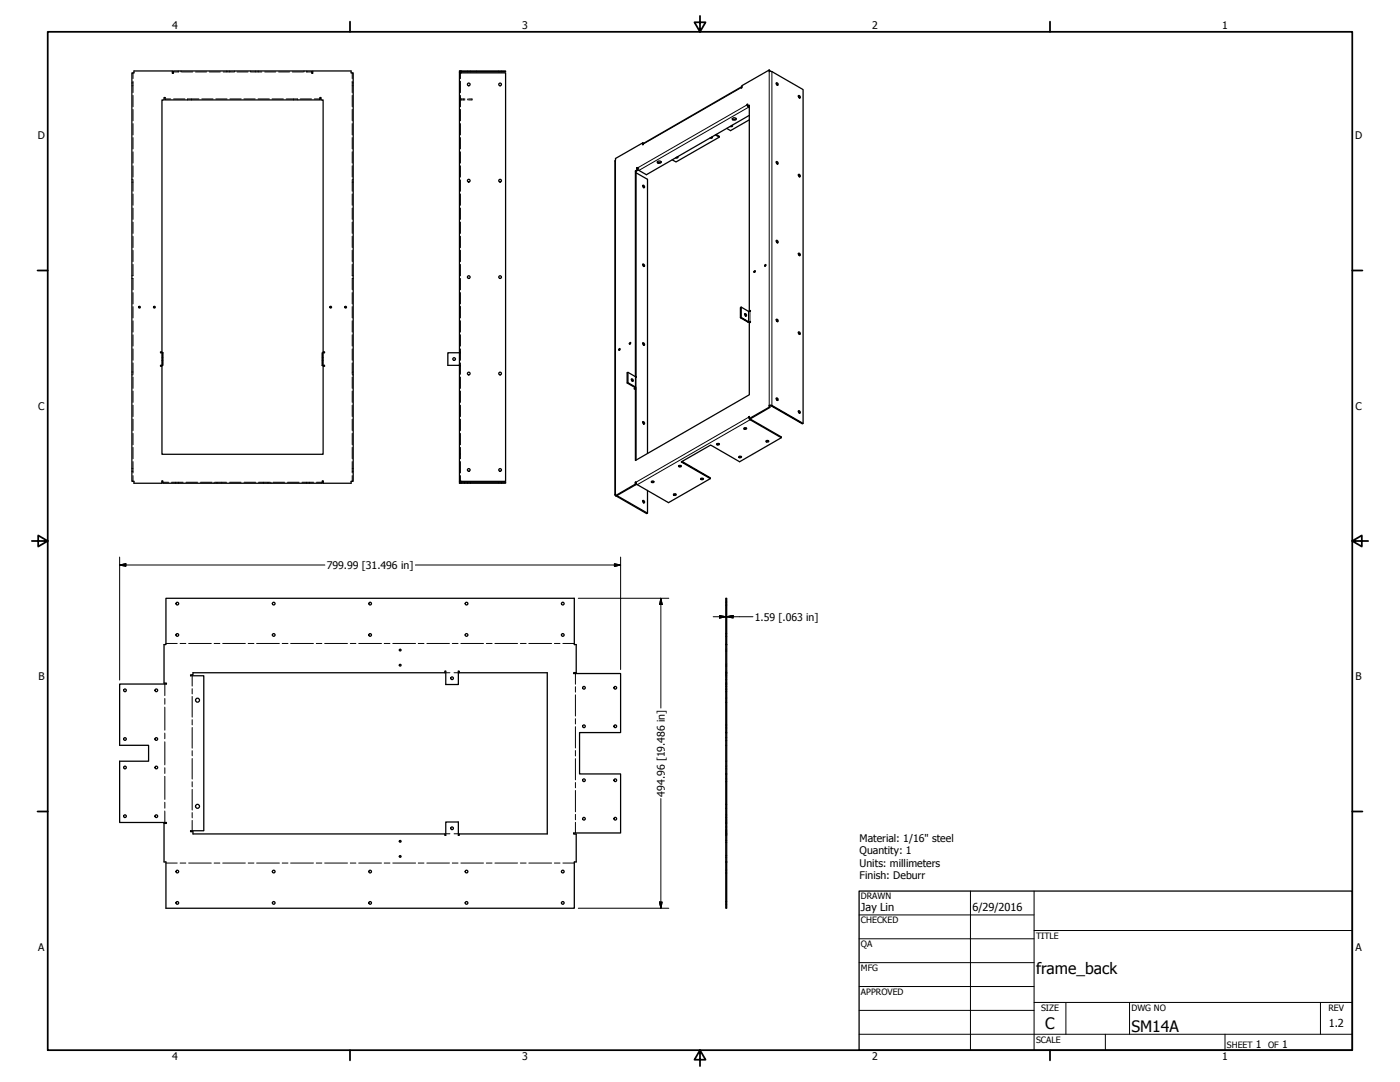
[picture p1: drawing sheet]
<svg xmlns="http://www.w3.org/2000/svg" width="559mm" height="432mm" viewBox="0 0 559 432" stroke-linecap="round" stroke-linejoin="round" font-family="sans-serif">
<!-- layer: Visible (ANSI) -->
<g fill="none" stroke="#000" stroke-width=".51">
<path d="M52.6 29.1h.9v-.8h15.3v1h.4v-1h55.3v1h.3v-1h15.3v.8h.9v163h-.9v.7h-11.1v-.9h-.3v.9h-63.7v-.9h-.4v.9h-11.1v-.7h-.9zM183.4 29.1h18.4v163h-18.4zM183.4 29.1v-.8h.4v.8M184.1 28.3h17.7v.4h-17.7M184.2 28.7l-.4 .4M184.2 28.3l-.4 .1M307 27.9l-10.8 6.3v.8h-.4M307 27.9v.7M307 27.9l.3 .6M308.1 28.6l12.4 7.2v133.2M309.8 33.2l.5 .8M309.9 33a.49 .49 0 0 1 .7 .4 .49 .49 0 0 1-.4 .6l-.4-.5z"/>
<path d="M318.6 38.3l.6 .8M318.7 38.2a.56 .56 0 0 1 .6 .2 .56 .56 0 0 1-.1 .7l-.6-.6zM256.5 57l-10.8 6.2v.7M284.2 54.6l.2 .4-.4 .2-.6-.1M284.3 54.7l-.5 .2M285.9 53.7l1.2 .7v.3l-1.5-.9M287.1 54.7l-17.3 9.9-1.5-.8M292.2 50v.5h-.8M292.3 47.3l.6 .3 .9-.3M292.4 50l-.6 .2M292.4 47.2a.76 .76 0 0 1 .9-.2 .76 .76 0 0 1 .5 .8 .91 .91 0 0 1-1.5-.4zM298.4 42.3l.7-.3v82.1l.4-.2-.2 .4"/>
<path d="M298.8 42.8l.3 .2M299.1 46l-41.1 23.7-3-1.7M299.1 42.3l-.3 .2 .3 .2M299.1 47.8l-7.5 4.3-1.5-.9M253.6 68.2l.3 .1M253.9 69l4.5 2.6v109.4M254.2 67.8l-.6 .4v82.1l-3-1.7-.3 .2v4l3 1.8M254.5 68l-.6 .3v82.2M256.5 74l.4 .3 .1 .6M256.5 74a.48 .48 0 0 1 .7 .2 .48 .48 0 0 1-.3 .7zM262.4 64.5l.6 .3 .9-.3M262.4 64.5a.85 .85 0 0 1 1.5 .3 .77 .77 0 0 1-.9 .4 .77 .77 0 0 1-.6-.7z"/>
<path d="M270.4 62.5v.5h-.8M270.6 62.6l-.5 .1M309.8 64.6l.5 .9M309.9 64.5a.58 .58 0 0 1 .6 .3 .58 .58 0 0 1-.1 .7l-.5-.4zM318.6 69.7l.6 .8M318.7 69.7a.48 .48 0 0 1 .7 .2 .48 .48 0 0 1-.4 .6zM309.8 96.1l.5 .8M309.9 95.9a.58 .58 0 0 1 .6 .3 .58 .58 0 0 1-.1 .7l-.5-.4zM256.5 105.5l.4 .2 .1 .7M256.5 105.4a.48 .48 0 0 1 .7 .3 .48 .48 0 0 1-.3 .6zM301.1 108.2l.3-.1-.3 .6zM301.5 108.2l-.3 .4"/>
<path d="M305.3 105.7h.4l-.3 .5-.2-.2zM305.7 105.8l-.3 .4M318.6 101.2l.6 .8M318.7 101.1a.48 .48 0 0 1 .7 .3 .48 .48 0 0 1-.4 .6zM247.1 139.3l.4-.1-.3 .6-.2-.2zM247.5 139.3l-.2 .5M251.5 136.7l.2 .2-.4 .5zM251.7 136.8l-.2 .5M256.5 137l.5 .8M256.5 136.8a.56 .56 0 0 1 .7 .3 .56 .56 0 0 1-.2 .7l-.4-.4zM295.8 122.6l-.3 .1v4.1M297.2 125.3l.5 .9"/>
<path d="M297.2 125.2a.48 .48 0 0 1 .7 .3 .48 .48 0 0 1-.3 .6zM298.8 128.4l-3-1.7-.3 .1 3 1.7M298.8 124.3l-3-1.7v4.1M299.1 128.8v28.7l-45.5 26.3v-28.7M309.8 127.5l.5 .8M309.9 127.4a.56 .56 0 0 1 .6 .3 .56 .56 0 0 1-.1 .7l-.5-.4zM318.6 132.6l.6 .9M318.7 132.5a.48 .48 0 0 1 .7 .3 .48 .48 0 0 1-.4 .6zM64.6 140.8h-.5v-.4h.5v-100.5h.9v-1h.4v1h61.8v-1h.4v1h.9v100.5h.5v.4h-.5M64.6 145.8h-.5v.4h.5v35.1h64.4v-35.1h.5v-.4h-.5M64.6 140.8h.4v5h-.4zM128.6 140.8h.4v5h-.4z"/>
<path d="M183.4 140.8h-4.6v5h4.6M250.3 152.8l.3-.1 3 1.7M250.6 148.6v4.1M252 151.3a.48 .48 0 0 1 .7 .2 .48 .48 0 0 1-.3 .6zM252 151.3l.5 .8M253.9 155.2v28.4M309.8 158.9l.5 .9M309.9 158.9a.56 .56 0 0 1 .6 .3 .56 .56 0 0 1-.1 .6l-.5-.4zM256.5 168.4l.5 .8M256.5 168.3a.48 .48 0 0 1 .7 .3 .48 .48 0 0 1-.3 .6zM286.1 177.1h1a.51 .51 0 0 1-.5 .5 .51 .51 0 0 1-.5-.5zM286.1 177.1h1"/>
<path d="M297 170.9h.9M297 170.9l.9-.1a.48 .48 0 0 1-.4 .5 .48 .48 0 0 1-.5-.4zM305.8 176h1M305.9 175.8l.9 .2a.48 .48 0 0 1-.5 .4 .48 .48 0 0 1-.5-.4zM307 161.8l.3 .8-.3-.1zM307 162.5l-7.9 4.5M307.3 162.6l-7.9 4.6 12.4 7.2v.3l-12.4-7.2M308.1 161.8l12.4 7.2-.2 .2-12.5-7.2M311.8 174.7l-16.6 9.6-11.5-6.7-11.8 6.7 11.6 6.7v-.3l-11.3-6.6M318.6 164.1l.6 .8M318.7 164a.48 .48 0 0 1 .7 .2 .48 .48 0 0 1-.4 .6zM183.4 192.1v.7h.4v-.7l.4 .4"/>
<path d="M183.8 192.7l.4 .1M184.1 192.5h17.7v.3h-17.7M245.7 197.1v.7M245.7 197.8l.2 .1M245.9 197.9l12.2 7.1 .3-.2M253.8 192.5h-.2v.7l-7.9 4.6M253.8 193.4l-7.9 4.5M256.5 199.8l.5 .9M256.5 199.8a.48 .48 0 0 1 .7 .2 .48 .48 0 0 1-.3 .7zM258.4 195.7v9.1l-12.1-7M260 192.2h1M260 192.2h1a.48 .48 0 0 1-.5 .4 .48 .48 0 0 1-.5-.4z"/>
<path d="M268.9 197.2h.9M269 197.1l.8 .1a.48 .48 0 0 1-.5 .5 .48 .48 0 0 1-.4-.5zM270.9 185.9h.9M270.9 185.9h.9a.48 .48 0 0 1-.4 .5 .48 .48 0 0 1-.5-.5zM279.7 190.9h1M279.7 190.9a.52 .52 0 0 1 .6-.2 .52 .52 0 0 1 .4 .6l-.7 .2zM283.5 191l-16.7 9.6-12.4-7.2M295 182.2h.9M295 182.2h.9a.48 .48 0 0 1-.4 .5 .48 .48 0 0 1-.5-.5zM66.2 238.8h163v18.4h.8v11.2h-1v.4h18.7v23.6h-16.4v16.5h16.4v23.5h-18.7v.5h1v11.1h-.8v18.5h-163v-18.5h-.7v-15.4h.9v-.4h-18.6v-24.4h11.5v-6.4h-11.5v-24.4h18.6v-.4h-.9v-15.4h.7zM289.7 257.2v-18.4h.4v18.4M289.7 257.2h.4"/>
<path d="M289.7 257.2v11.2M290.1 257.2v11.2M76.1 269.3h.9v-.8h100.5v-.7h.4v5.4h5v-5.4h.4v.7h35.1v64.3h-35.1v.6h-.4v-5.4h-5v5.4h-.4v-.6h-100.5v-.9h-.9v-.4h5.2v-61.8h-5.2zM289.7 268.8v-.4h.4v.4M289.7 292.4h.4v16.5h-.4M289.7 292.4v-23.6h.4v23.6M289.7 292.4v16.5M289.7 308.9v23.5h.4v-23.5M289.7 332.4v.5h.4v-.5M289.7 332.9v11.1M290.1 332.9v11.1M289.7 344v18.5h.4v-18.5"/>
<path d="M289.7 344h.4"/>
<circle cx="187.1" cy="33.7" r=".54"/>
<circle cx="199.6" cy="33.7" r=".54"/>
<circle cx="187.1" cy="72.1" r=".54"/>
<circle cx="199.6" cy="72.1" r=".54"/>
<circle cx="187.1" cy="110.6" r=".54"/>
<circle cx="199.6" cy="110.6" r=".54"/>
<circle cx="55.7" cy="122.6" r=".35"/>
<circle cx="61.6" cy="122.6" r=".35"/>
<circle cx="132" cy="122.6" r=".35"/>
<circle cx="138" cy="122.6" r=".35"/>
<circle cx="181.3" cy="143.3" r=".54"/>
<circle cx="187.1" cy="149.1" r=".54"/>
<circle cx="199.6" cy="149.1" r=".54"/>
<circle cx="187.1" cy="187.5" r=".54"/>
<circle cx="199.6" cy="187.5" r=".54"/>
<circle cx="70.8" cy="240.9" r=".54"/>
<circle cx="70.8" cy="253.4" r=".54"/>
<circle cx="109.3" cy="253.4" r=".54"/>
<circle cx="109.3" cy="240.9" r=".54"/>
<circle cx="147.7" cy="240.9" r=".54"/>
<circle cx="147.7" cy="253.4" r=".54"/>
<circle cx="159.7" cy="259.4" r=".35"/>
<circle cx="186.2" cy="240.9" r=".54"/>
<circle cx="186.2" cy="253.4" r=".54"/>
<circle cx="224.6" cy="240.9" r=".54"/>
<circle cx="224.6" cy="253.4" r=".54"/>
<circle cx="49.9" cy="275.5" r=".54"/>
<circle cx="62.4" cy="275.5" r=".54"/>
<circle cx="78.8" cy="279.4" r=".79"/>
<circle cx="159.7" cy="265.5" r=".35"/>
<circle cx="180.4" cy="270.7" r=".54"/>
<circle cx="233.1" cy="274.5" r=".54"/>
<circle cx="245.6" cy="274.5" r=".54"/>
<circle cx="49.9" cy="294.9" r=".54"/>
<circle cx="62.4" cy="294.9" r=".54"/>
<circle cx="233.1" cy="289.8" r=".54"/>
<circle cx="245.6" cy="289.8" r=".54"/>
<circle cx="49.9" cy="306.3" r=".54"/>
<circle cx="62.4" cy="306.3" r=".54"/>
<circle cx="233.1" cy="311.4" r=".54"/>
<circle cx="245.6" cy="311.4" r=".54"/>
<circle cx="49.9" cy="325.7" r=".54"/>
<circle cx="62.4" cy="325.7" r=".54"/>
<circle cx="78.8" cy="321.8" r=".79"/>
<circle cx="159.7" cy="335.8" r=".35"/>
<circle cx="180.4" cy="330.5" r=".54"/>
<circle cx="233.1" cy="326.7" r=".54"/>
<circle cx="245.6" cy="326.7" r=".54"/>
<circle cx="70.8" cy="347.8" r=".54"/>
<circle cx="109.3" cy="347.8" r=".54"/>
<circle cx="147.7" cy="347.8" r=".54"/>
<circle cx="159.7" cy="341.8" r=".35"/>
<circle cx="186.2" cy="347.8" r=".54"/>
<circle cx="224.6" cy="347.8" r=".54"/>
<circle cx="70.8" cy="360.3" r=".54"/>
<circle cx="109.3" cy="360.3" r=".54"/>
<circle cx="147.7" cy="360.3" r=".54"/>
<circle cx="186.2" cy="360.3" r=".54"/>
<circle cx="224.6" cy="360.3" r=".54"/>
</g>
<!-- layer: Hidden (ANSI) -->
<g fill="none" stroke="#000" stroke-width=".4">
<path d="M52.6 34.2h.2M52.6 33.1h.2M53 34.2h.1M53 33.1h.1M53.1 29.1v2.3M53.1 32.4v4.6M53.1 38.1v4.5M65.9 39.5h2.2M69.2 28.7h2.2M69.3 39.5h4.5M71.1 28.3v.1M71.1 28.6v.1"/>
<path d="M72.3 28.3v.1M72.3 28.6v.1M72.5 28.7h4.4M74.9 39.8v.1M76.5 39.5v.1M76.5 39.8v.1M78 28.7h4.4M79.4 39.5l-4.5 .1M80.5 39.5h4.5M83.6 28.7h4.3M86.1 39.5h4.5M89.1 28.7h4.4"/>
<path d="M90.6 28.3v.1M90.6 28.6v.1M91.7 28.3v.1M91.7 28.6v.1M91.8 39.5h4.5M93.7 28.3v.1M93.7 28.6v.1M94.6 28.7h4.4M97.3 39.5h4.6M100 28.3v.1M100 28.6v.1M100.1 28.7h4.4"/>
<path d="M101.9 28.3v.1M101.9 28.6v.1M103 39.5h4.5M103.1 28.3v.1M103.1 28.6v.1M105.7 28.7h4.3M108.6 39.5h4.5M111.2 28.7h4.4M114.2 39.5h4.5M116.7 28.7h4.4M117.2 39.5v.1M117.2 39.8v.1"/>
<path d="M118.8 39.5v.1M118.8 39.8v.1M119.8 39.5h4.5M121.3 28.3v.1M121.3 28.6v.1M122.2 28.7h2.3M122.5 28.3v.1M122.5 28.6v.1M125.5 39.5h2.2M140.6 29.1v2.3M140.6 32.4v4.6M140.6 38.1v4.5"/>
<path d="M140.6 34.2h.1M140.6 33.1h.1M140.8 34.2h.2M140.8 33.1h.2M183.4 39.1l.1 .4M183.4 38.9h.1M183.4 39.9h.1M183.4 29.3h.1M183.5 28.8l-.1 .3M183.6 38.9h.2M183.6 39.9h.2M183.6 29.3h.2"/>
<path d="M183.8 39.8l1.7 .1M183.8 39.1v.2M183.8 28.4l-.2 .2M183.8 29.1v2.3M183.8 32.4v4.6M183.8 38.1v4.5M184 39.4l1.5 .1M185 39.5v.1M185 39.8v.1M186.6 28.3v.1M186.6 28.6v.1M186.7 39.5v.1"/>
<path d="M186.7 39.8v.1M187 39.5l1.4 .1M187.7 28.3v.1M187.7 28.6v.1M188.4 39.8l-1.4 .1M190.2 28.3v.1M190.2 28.6v.1M199.1 28.3v.1M199.1 28.6v.1M200.2 28.3v.1M200.2 28.6v.1M53.1 43.7v4.5"/>
<path d="M53.1 49.3v4.5M53.1 54.9v4.5M140.6 43.7v4.5M140.6 49.3v4.5M140.6 54.9v4.5M183.8 43.7v4.5M183.8 49.3v4.5M183.8 54.9v4.5M52.6 72.7h.2M52.6 71.6h.2M53 72.7h.1M53 71.6h.1"/>
<path d="M53.1 60.6v4.5M53.1 66.2v4.5M53.1 71.8v4.5M53.1 77.4v4.5M140.6 60.6v4.5M140.6 66.2v4.5M140.6 71.8v4.5M140.6 77.4v4.5M140.6 72.7h.1M140.6 71.6h.1M140.8 72.7h.2M140.8 71.6h.2"/>
<path d="M183.8 60.6v4.5M183.8 66.2v4.5M183.8 71.8v4.5M183.8 77.4v4.5M53.1 83.1v4.5M53.1 88.6v4.6M53.1 94.3v4.5M53.1 99.9v4.5M140.6 83.1v4.5M140.6 88.6v4.6M140.6 94.3v4.5M140.6 99.9v4.5"/>
<path d="M183.8 83.1v4.5M183.8 88.6v4.6M183.8 94.3v4.5M183.8 99.9v4.5M52.6 111.1h.2M52.6 110h.2M53 111.1l.1 4.5M53.1 105.5l-.1 4.5M53.1 116.8v4.5M140.6 105.5l.1 4.5M140.6 116.8v4.5M140.7 111.1l-.1 4.5"/>
<path d="M140.8 111.1h.2M140.8 110h.2M183.8 105.5v4.5M183.8 111.1v4.5M183.8 116.8v4.5M53.1 122.4v4.5M53.1 128v4.5M53.1 133.6v4.5M53.1 139.3v4.5M140.6 122.4v4.5M140.6 128v4.5M140.6 133.6v4.5"/>
<path d="M140.6 139.3v4.5M183.4 122.9h.1M183.4 122.2h.1M183.6 122.9h.2M183.6 122.2h.2M183.8 122.4v4.5M183.8 128v4.5M183.8 133.6v4.5M183.8 139.3v4.5M52.6 149.6h.2M52.6 148.5h.2M53 149.6h.1"/>
<path d="M53 148.5h.1M53.1 144.8v4.6M53.1 150.5v4.5M53.1 156.1v4.5M64.6 143.8h.2M64.6 142.7h.2M64.9 143.8h.1M64.9 142.7h.1M128.6 143.8h.1M128.6 142.7h.1M128.8 143.8h.2M128.8 142.7h.2"/>
<path d="M140.6 144.8v4.6M140.6 150.5v4.5M140.6 156.1v4.5M140.6 149.6h.1M140.6 148.5h.1M140.8 149.6h.2M140.8 148.5h.2M183.4 145.8h.1M183.4 146.2h.1M183.4 140.4h.1M183.4 140.8h.1M183.6 145.8h.2"/>
<path d="M183.6 146.2h.2M183.6 140.4h.2M183.6 140.8h.2M183.8 144.8v4.6M183.8 150.5v4.5M183.8 156.1v4.5M53.1 161.7v4.5M53.1 167.3v4.5M53.1 173v4.5M53.1 178.6v4.5M140.6 161.7v4.5M140.6 167.3v4.5"/>
<path d="M140.6 173v4.5M140.6 178.6v4.5M183.8 161.7v4.5M183.8 167.3v4.5M183.8 173v4.5M183.8 178.6v4.5M52.6 188.1h.2M52.6 186.9h.2M53 188.1h.1M53 186.9h.1M53.1 184.2v4.5M53.1 189.8v2.3"/>
<path d="M65 192.5h2.3M68.5 192.5h4.6M70.1 192.5v.1M70.1 192.7v.1M71.2 192.5v.1M71.2 192.7v.1M74.2 192.5h4.7M80 192.5h4.6M85.5 192.5v.1M85.5 192.7v.1M85.8 192.5h4.6M86.6 192.5v.1"/>
<path d="M86.6 192.7v.1M88.5 192.5v.1M88.5 192.7v.1M91.6 192.5h4.6M97.4 192.5h4.6M103.2 192.5h4.6M105.1 192.5v.1M105.1 192.7v.1M107 192.5v.1M107 192.7v.1M108.1 192.5v.1M108.1 192.7v.1"/>
<path d="M109 192.5h4.6M114.7 192.5h4.7M120.5 192.5h4.7M122.4 192.5v.1M122.4 192.7v.1M123.5 192.5v.1M123.5 192.7v.1M126.3 192.5h2.4M140.6 184.2v4.5M140.6 189.8v2.3M140.6 188.1h.1M140.6 186.9h.1"/>
<path d="M140.8 188.1h.2M140.8 186.9h.2M183.4 181.3h.1M183.4 192.1l.1 .2M183.4 191.9h.1M183.6 192.6l.2 .2M183.6 181.3h.2M183.6 191.9h.2M183.8 184.2v4.5M183.8 189.8v2.3M185.4 192.5v.1M185.4 192.7v.1"/>
<path d="M186.6 192.5v.1M186.6 192.7v.1M187.7 192.5v.1M187.7 192.7v.1M199.1 192.5v.1M199.1 192.7v.1M200.2 192.5v.1M200.2 192.7v.1M289.7 252.9h.1M289.7 254h.1M289.7 240.3h.1M289.7 241.5h.1"/>
<path d="M289.7 259.8h.1M289.7 259.1h.1M289.9 252.9h.2M289.9 254h.2M289.9 240.3h.2M289.9 241.5h.2M289.9 259.8h.2M289.9 259.1h.2M289.7 269.7h.1M289.7 269.3h.1M289.7 273.2h.1M289.7 267.8h.1"/>
<path d="M289.7 268.5h.1M289.7 273.9h.1M289.7 275h.1M289.7 276h.1M289.7 273h.1M289.7 272.6h.1M289.7 278.6h.1M289.7 270.1h.1M289.7 271.2h.1M289.7 265.8h.1M289.7 265h.1M289.9 269.7h.2"/>
<path d="M289.9 269.3h.2M289.9 273.2h.2M289.9 267.8h.2M289.9 268.5h.2M289.9 273.9h.2M289.9 275h.2M289.9 276h.2M289.9 273h.2M289.9 272.6h.2M289.9 278.6h.2M289.9 270.1h.2M289.9 271.2h.2"/>
<path d="M289.9 265.8h.2M289.9 265h.2M289.7 289.3h.1M289.7 290.4h.1M289.7 297.4h.1M289.7 294.4h.1M289.7 295.5h.1M289.7 280.3h.1M289.9 289.3h.2M289.9 290.4h.2M289.9 297.4h.2M289.9 294.4h.2"/>
<path d="M289.9 295.5h.2M289.9 280.3h.2M289.7 310.8h.1M289.7 311.9h.1M289.7 303.8h.1M289.7 305.8h.1M289.7 306.8h.1M289.9 310.8h.2M289.9 311.9h.2M289.9 303.8h.2M289.9 305.8h.2M289.9 306.8h.2"/>
<path d="M289.7 331.5h.1M289.7 331.9h.1M289.7 328h.1M289.7 333.4h.1M289.7 332.8h.1M289.7 326.2h.1M289.7 327.3h.1M289.7 325.2h.1M289.7 326.3h.1M289.7 328.6h.1M289.7 328.2h.1M289.7 321h.1"/>
<path d="M289.7 322.6h.1M289.7 331.2h.1M289.7 330h.1M289.7 335.4h.1M289.7 336.2h.1M289.9 331.5h.2M289.9 331.9h.2M289.9 328h.2M289.9 333.4h.2M289.9 332.8h.2M289.9 326.2h.2M289.9 327.3h.2"/>
<path d="M289.9 325.2h.2M289.9 326.3h.2M289.9 328.6h.2M289.9 328.2h.2M289.9 321h.2M289.9 322.6h.2M289.9 331.2h.2M289.9 330h.2M289.9 335.4h.2M289.9 336.2h.2M289.7 348.4h.1M289.7 347.3h.1"/>
<path d="M289.7 359.8h.1M289.7 341.4h.1M289.7 342.1h.1M289.9 348.4h.2M289.9 347.3h.2M289.9 359.8h.2M289.9 341.4h.2M289.9 342.1h.2M289.7 360.9h.1M289.9 360.9h.2"/>
</g>
<!-- layer: Visible Narrow (ANSI) -->
<path d="M296 35.1l-39.2 22.4M307 28.6v133.2M308.1 28.6v133.2l-.3 .2M298.4 42l-.2-.2-43.7 25.2M298.8 42.5v.3l-43.8 25.2M245.7 63.9v133.2M298.8 124.3v4.1l-.3 .1M299.3 124.3l.2 4.2M253.6 150.3v4.1l-.3 .2 .3 .5M299.1 166.7l-.3-.2-45 26M299.4 167.2v.3l-45 25.9" fill="none" stroke="#000" stroke-width=".4"/>
<g fill="none" stroke="#000" stroke-width=".51">
<path d="M296 34.6l-39.2 22.9M296.2 34.6l-.4 .4M307 28.6h1.1M256.5 57l.3 .1-.3 .7zM298.2 41.7l.2 .1M298.8 42.5l-.4-.2v-.8l-.2 .5 .6 .8M245.7 63.9l-.3 .3v133.3M254.2 67v.8l.3 .2v-.8l-.3-.2 .3-.1 .5 1.1M298.5 128.5l1 .1M298.8 128.4l.7-.1v.4l-.4 .1M298.8 124.3h.5M299.1 124.1l.2 .2"/>
<path d="M299.5 124.2l-.2 .1M253.2 155l.4 .1M253.3 154.6l-.1 .7 .4-.2M253.6 154.4v.7M253.6 150.3l.2 .3zM253.6 155.1l.3 .1M253.8 150.6v4.1M298.8 166.4l.3 .1M299.4 167.2l-.3-.2v-.8l-.3 .3 .6 1M307 161.8h1.1M307.3 162h.5M245.7 197.1l-.3 .3 .3 .4"/>
<path d="M253.6 192.5l.3 .1-.1 .8-.2-.2M253.8 192.5l.6 .9"/>
</g>
<g fill="#000">
<circle cx="254.5" cy="67.2" r=".25"/>
<circle cx="253.6" cy="150.3" r=".25"/>
</g>
<!-- layer: Bend Centerline (ANSI) -->
<g fill="none" stroke="#000" stroke-width=".4">
<path d="M66.2 256.8h4.5M71.9 256.8h2.3M75.3 256.8h9M85.5 256.8h2.3M88.9 256.8h9M99.1 256.8h2.2M102.4 256.8h9.1M112.6 256.8h2.3M116 256.8h9.1M126.2 256.8h2.3M129.6 256.8h9.1M139.8 256.8h2.2"/>
<path d="M143.2 256.8h9.1M153.4 256.8h2.2M156.8 256.8h9.1M166.9 256.8h2.3M170.4 256.8h9M180.5 256.8h2.3M184 256.8h9M194.1 256.8h2.3M197.5 256.8h9.1M207.7 256.8h2.3M211.1 256.8h9.1M221.3 256.8h2.2"/>
<path d="M224.7 256.8h4.5M65.8 273v4.6M65.8 278.8v2.3M76.7 269.7v4.1M76.7 274.8v2.1M76.7 277.9v8.3M177.9 268.5h1.7M181.2 268.5h1.7M229.7 268.8v4.2M229.7 274.1v2.1M229.7 277.3v8.5M65.8 282.2v9.2"/>
<path d="M65.8 292.5v2.3M65.8 296v9.2M76.7 287.2v2.1M76.7 290.3v8.3M76.7 299.6v2M229.7 286.8v2.1M229.7 290v8.5M229.7 299.5v2.2M65.8 306.4v2.3M65.8 309.8v9.2M76.7 302.7v8.2M76.7 312v2"/>
<path d="M76.7 315v8.3M229.7 302.8v8.4M229.7 312.3v2.1M229.7 315.5v8.5M65.8 320.2v2.3M65.8 323.7v4.5M76.7 324.3v2.1M76.7 327.4v4.1M177.9 332.7h1.7M181.2 332.7h1.7M229.7 325v2.2M229.7 328.2v4.2"/>
<path d="M66.2 344.4h4.5M71.9 344.4h2.3M75.3 344.4h9M85.5 344.4h2.3M88.9 344.4h9M99.1 344.4h2.2M102.4 344.4h9.1M112.6 344.4h2.3M116 344.4h9.1M126.2 344.4h2.3M129.6 344.4h9.1M139.8 344.4h2.2"/>
<path d="M143.2 344.4h9.1M153.4 344.4h2.2M156.8 344.4h9.1M166.9 344.4h2.3M170.4 344.4h9M180.5 344.4h2.3M184 344.4h9M194.1 344.4h2.3M197.5 344.4h9.1M207.7 344.4h2.3M211.1 344.4h9.1M221.3 344.4h2.2"/>
<path d="M224.7 344.4h4.5"/>
</g>
<!-- layer: Border (ANSI) -->
<g fill="none" stroke="#000" stroke-width=".7">
<path d="M19 12.7h520.8v406.4h-520.8zM139.7 8.6v4.1M279.4 6.3v6.4l-2.2-3.8h4.4l-2.2 3.8M419.1 8.6v4.1M15 107.9h4M539.8 107.9h4M12.7 215.9h6.3l-3.8-2.2v4.4l3.8-2.2M539.8 215.9l3.8 2.2v-4.4l-3.8 2.2h6.3M15 323.8h4M539.8 323.8h4M139.7 419.1v4.1M279.4 419.1l2.2 3.8h-4.4l2.2-3.8v6.3"/>
<path d="M419.1 419.1v4.1"/>
</g>
<!-- layer: Title (ANSI) -->
<g fill="none" stroke="#000" stroke-width=".4">
<path d="M387.3 355.6v63.5M412.7 355.6v63.5M342.9 365.1h69.8M342.9 374.6h69.8M412.7 371.3h127.1M342.9 384.2h69.8M342.9 393.7h69.8M342.9 412.7h196.9M342.9 403.2h69.8M412.7 400h127.1M425.4 400v12.7M441.2 412.7v6.4"/>
<path d="M450.8 400v12.7M488.9 412.7v6.4M527 400v12.7"/>
</g>
<path d="M342.9 355.6h196.9v63.5h-196.9z" fill="none" stroke="#000" stroke-width=".51"/>
<!-- layer: Dimension (ANSI) -->
<g fill="none" stroke="#000" stroke-width=".4">
<path d="M47.8 225.5l2.4-.5v1zM47.8 225.5h81.9M47.8 222.3v49.1M165.8 225.5h81.9M230.8 238.8h36.2M245.2 225l2.5 .5-2.5 .5zM247.7 222.3v44.9M263.8 238.8l.5 2.4h-1zM263.8 238.8v43.8M284.7 246.1h5M287.2 245.6l2.5 .5-2.5 .5zM290.1 246.1l2.5-.5v1z"/>
<path d="M290.1 246.1h10.4M263.8 318.7v43.8M263.3 360h1l-.5 2.5zM230.8 362.5h36.2"/>
</g>
<path d="M47.8 225.5l2.4-.5zM47.8 225.5l2.4-.5v1zM245.2 226l2.5-.5zM245.2 225l2.5 .5-2.5 .5zM263.8 238.8l.5 2.4zM263.8 238.8l.5 2.4h-1zM287.2 246.6l2.5-.5zM287.2 245.6l2.5 .5-2.5 .5zM290.1 246.1l2.5-.5zM290.1 246.1l2.5-.5v1zM263.3 360l.5 2.5zM263.3 360h1l-.5 2.5z" fill="#000" stroke="#000" stroke-width=".4"/>
<g font-size="6.3">
<text x="413.5" y="388.7">frame_back</text>
<text x="417.2" y="410.6">C</text>
<text x="451.6" y="411.9">SM14A</text>
</g>
<g font-size="4.4">
<text x="343.7" y="363.5">Jay Lin</text>
<text x="388.1" y="363.7">6/29/2016</text>
<text x="530.4" y="410">1.2</text>
</g>
<g font-size="4.2">
<text x="68.7" y="11.7">4</text>
<text x="208.4" y="11.7">3</text>
<text x="348.1" y="11.7">2</text>
<text x="487.8" y="11.7">1</text>
<text x="15.1" y="55.5">D</text>
<text x="540.9" y="55.5">D</text>
<text x="15.2" y="163.4">C</text>
<text x="541" y="163.4">C</text>
<text x="130.4" y="227">799.99 [31.496 in]</text>
<text x="301.3" y="247.6">1.59 [.063 in]</text>
<text x="15.3" y="271.4">B</text>
<text x="541.1" y="271.4">B</text>
<text x="265.3" y="317.9" transform="rotate(-90 265.3 317.9)">494.96 [19.486 in]</text>
<text x="343.1" y="335.9">Material: 1/16&quot; steel</text>
<text x="343.1" y="340.9">Quantity: 1</text>
<text x="343.1" y="345.9">Units: millimeters</text>
<text x="343.1" y="350.9">Finish: Deburr</text>
<text x="15.2" y="379.3">A</text>
<text x="541" y="379.3">A</text>
<text x="501.3" y="418.3">1</text>
<text x="511.8" y="418.3">1</text>
<text x="68.7" y="423.2">4</text>
<text x="208.4" y="423.2">3</text>
<text x="348.1" y="423.2">2</text>
<text x="487.8" y="423.2">1</text>
</g>
<g font-size="3.5">
<text x="343.7" y="358.9">DRAWN</text>
<text x="343.7" y="368.5">CHECKED</text>
<text x="413.5" y="374.6">TITLE</text>
<text x="343.7" y="378">QA</text>
<text x="343.7" y="387.5">MFG</text>
<text x="343.7" y="397.1">APPROVED</text>
<text x="415.5" y="403.4">SIZE</text>
<text x="451.6" y="403.4">DWG NO</text>
<text x="530.3" y="403.4">REV</text>
<text x="413.5" y="416.1">SCALE</text>
<text x="489.7" y="418.3">SHEET</text>
<text x="506.2" y="418.3">OF</text>
</g>
</svg>
